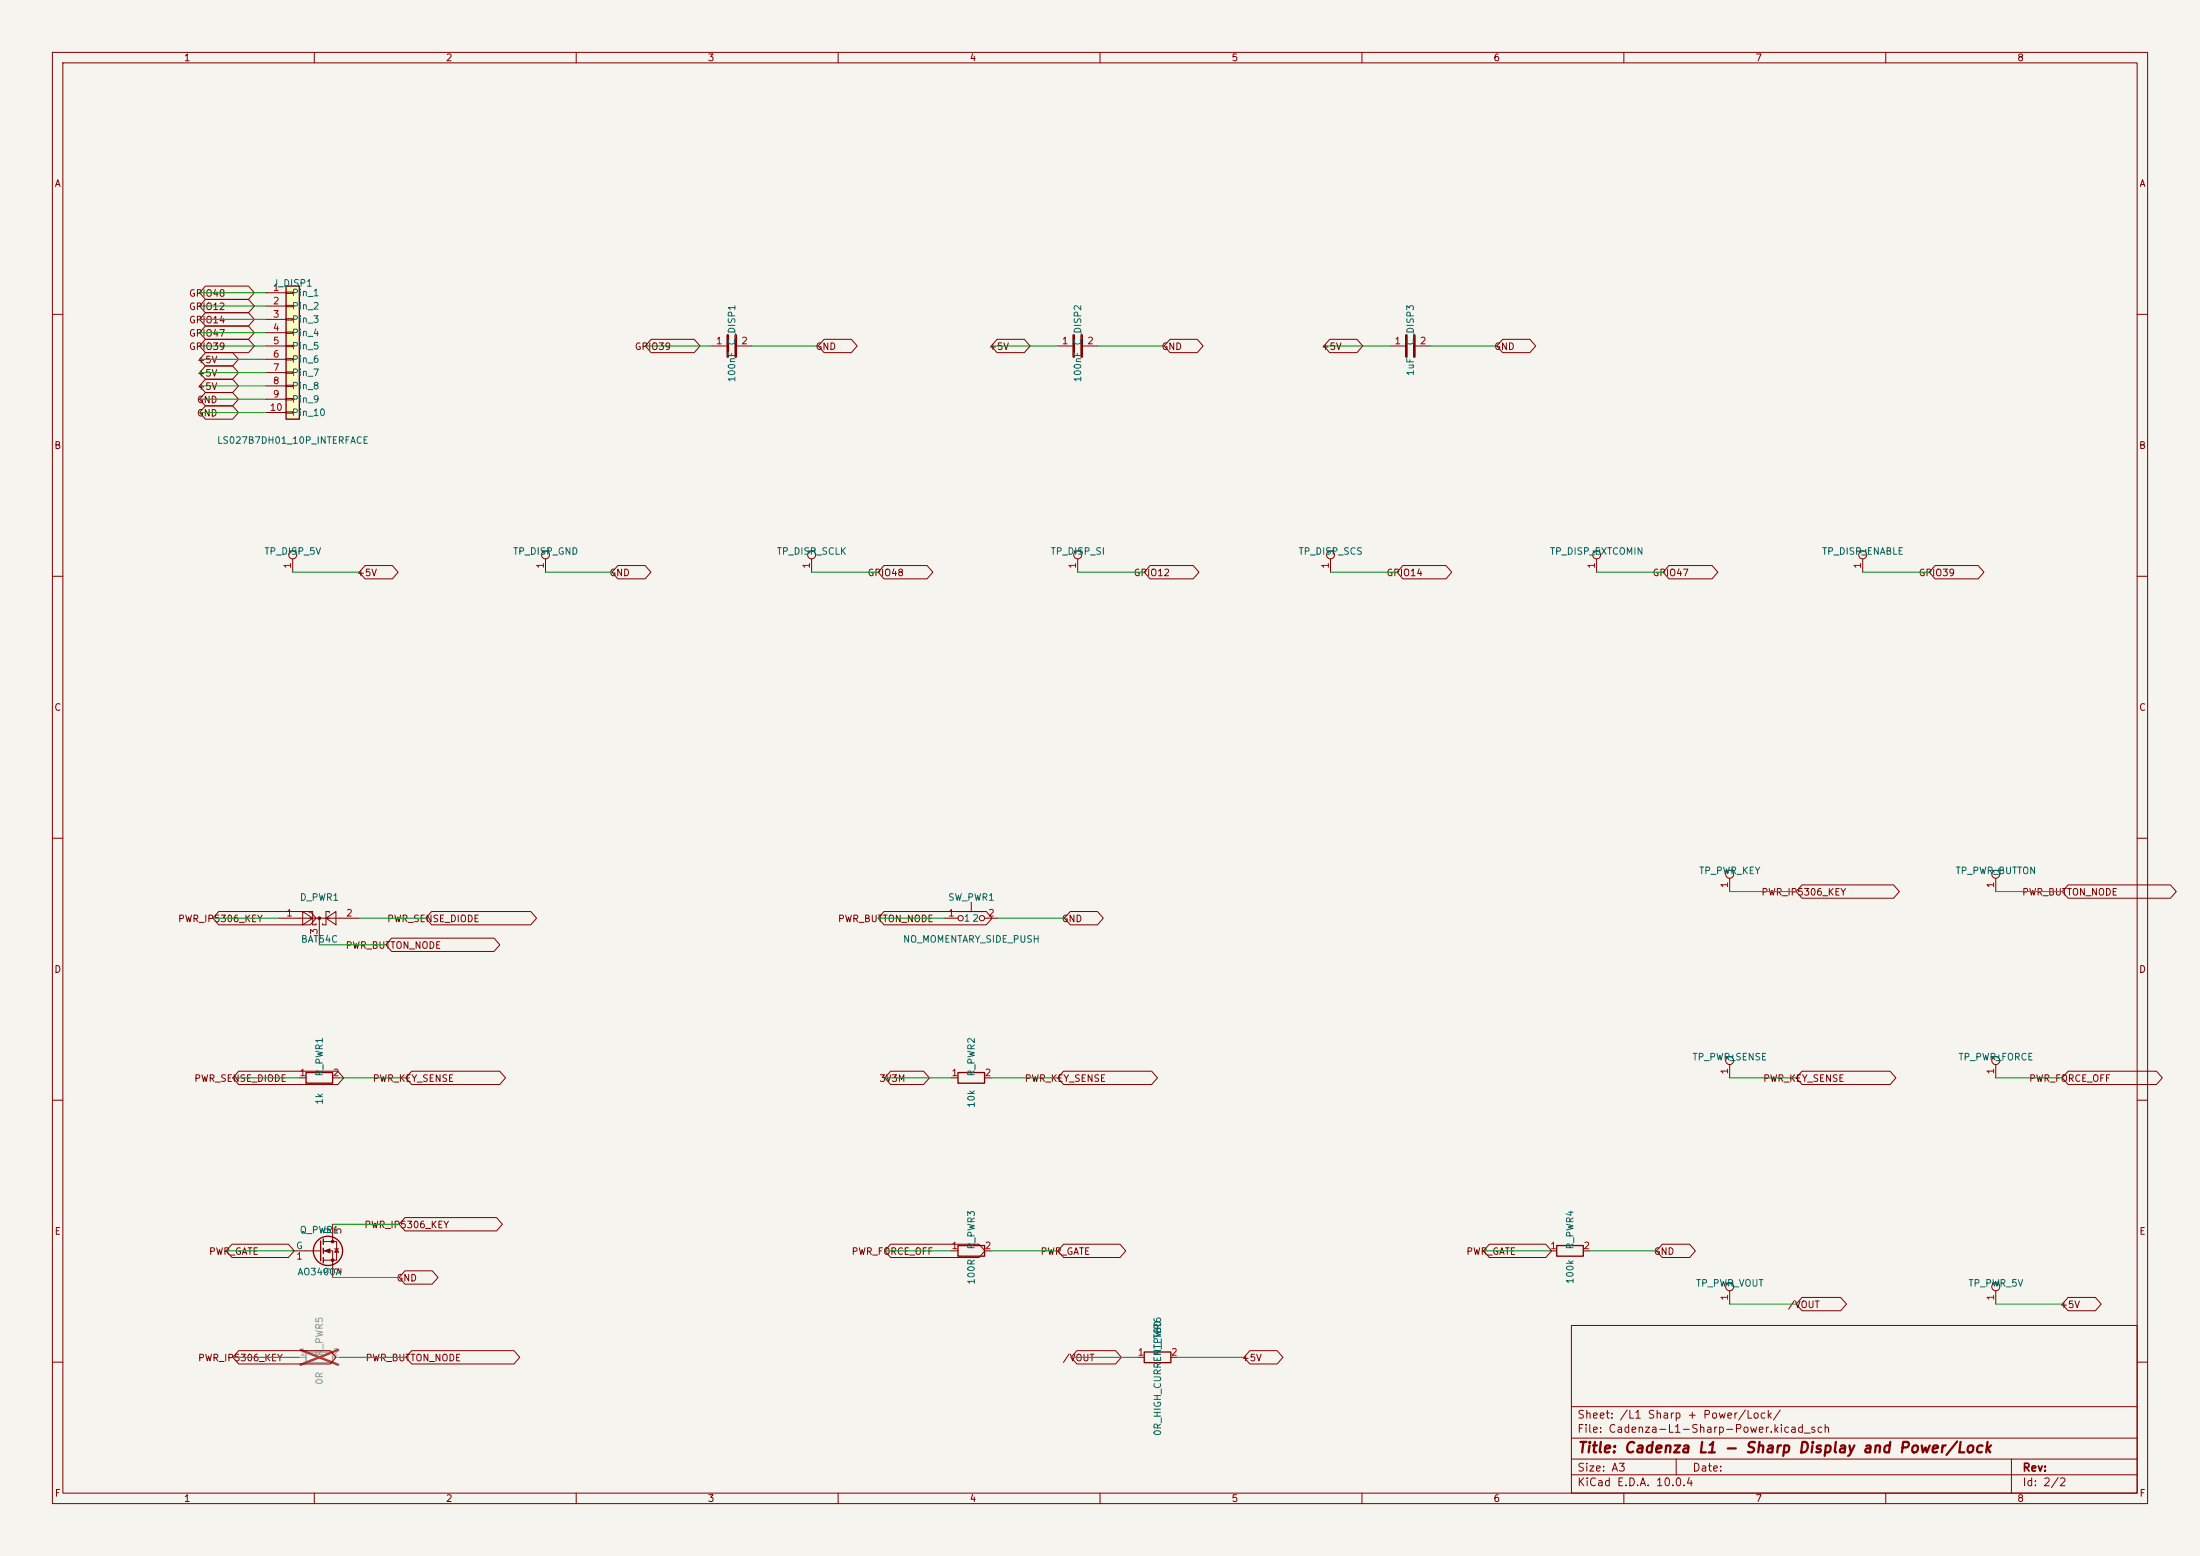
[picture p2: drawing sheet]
<svg xmlns="http://www.w3.org/2000/svg" width="420mm" height="297mm" viewBox="0 0 420 297" stroke-linecap="round" stroke-linejoin="round" font-family="sans-serif">
<path d="M0 0h420v297h-420z" fill="#f5f4ef" stroke="#f5f4ef" stroke-width=".19"/>
<g fill="none" stroke="#840000" stroke-width=".19">
<path d="M10 10h400v277h-400zM12 12h396v273h-396zM60 10v2M110 10v2M160 10v2M210 10v2M260 10v2M310 10v2M360 10v2M10 60h2M265.4 66h2.8M270.3 66h2.7"/>
<path d="M408 60h2M10 110h2M254 106.7v2.5M304.8 106.7v2.5M355.6 106.7v2.5M408 110h2M10 160h2M408 160h2M53.3 175.3h15.3M57.8 174l1.9 1.3-1.9 1.2zM59.1 174.2v-.2h.6v2.5h.6v-.2M61 175.3v5"/>
<path d="M62.2 175.3l1.9-1.3v2.5zM62.9 174.2v-.2h-.7v2.5h-.6v-.2M180.3 175.3h2.6M182.9 174h5.1M185.4 172.2v1.8M188 175.3h2.5M330.2 167.6v2.6M381 167.6v2.6M10 210h2M57.1 205.7h1.3M63.5 205.7h1.3M181.6 205.7h1.3"/>
<path d="M188 205.7h1.2M330.2 203.2v2.5M381 203.2v2.5M408 210h2M55.9 238.8h5.3M61.7 237h2.6v3.5h-2.6M61.7 238.8h1.8v5M63.5 233.7v3.3M63.9 238.4h.7M64.3 238.4l.3 .6h-.7zM181.6 238.8h1.3M188 238.8h1.2"/>
<path d="M295.9 238.8h1.3M302.3 238.8h1.2M217.2 259.1h1.2M223.5 259.1h1.3M300 253h108v32h-108zM330.2 246.4v2.5M381 246.4v2.5M10 260h2M300 278.5h108M300 274.5h108M300 268.5h108M320 278.5v3"/>
<path d="M384 278.5v6.5M408 260h2M60 285v2M110 285v2M160 285v2M210 285v2M260 285v2M300 281.5h108M310 285v2M360 285v2"/>
<circle cx="254" cy="105.9" r=".76"/>
<circle cx="304.8" cy="105.9" r=".76"/>
<circle cx="355.6" cy="105.9" r=".76"/>
<circle cx="183.4" cy="175.3" r=".51"/>
<circle cx="187.5" cy="175.3" r=".51"/>
<circle cx="330.2" cy="166.9" r=".76"/>
<circle cx="381" cy="166.9" r=".76"/>
<circle cx="330.2" cy="202.4" r=".76"/>
<circle cx="381" cy="202.4" r=".76"/>
<circle cx="330.2" cy="245.6" r=".76"/>
<circle cx="381" cy="245.6" r=".76"/>
</g>
<g fill="none" stroke="#840000" stroke-width=".25">
<path d="M58.4 204.7h5.1v2.1h-5.1zM182.9 204.7h5.1v2.1h-5.1zM61.2 236.9v3.8M61.7 236.5v1M61.7 238.3v1M182.9 237.7h5.1v2.1h-5.1zM297.2 237.7h5.1v2.1h-5.1zM61.7 240v1M218.4 258.1h5.1v2h-5.1z"/>
<circle cx="62.6" cy="238.8" r="2.79"/>
</g>
<g fill="#840000" stroke="#840000" stroke-width=".19">
<path d="M62 238.8l1-.4v.7z"/>
<circle cx="63.5" cy="237" r=".25"/>
<circle cx="63.5" cy="240.5" r=".25"/>
<circle cx="61" cy="175.3" r=".25"/>
</g>
<path d="M268.5 64v4.1M270 64v4.1" fill="none" stroke="#840000" stroke-width=".51"/>
<path d="M58.4 258.1h5.1v2h-5.1z" fill="none" stroke="#9c9b98" stroke-width=".25"/>
<path d="M57.1 259.1h1.3M63.5 259.1h1.3" fill="none" stroke="#9c9b98" stroke-width=".19"/>
<path d="M57.4 257.7l7.1 2.8M64.5 257.7l-7.1 2.8" fill="none" stroke="#e12e31" stroke-width=".46"/>
<path d="M54.6 54.6h2.5v25.4h-2.5z" fill="#ffffc2"/>
<path d="M54.6 54.6h2.5v25.4h-2.5z" fill="none" stroke="#840000" stroke-width=".25"/>
<g fill="none" stroke="#840000" stroke-width=".19">
<path d="M39.2 57.1h8.2l1.2 1.3-1.2 1.3h-8.2l-1.1-1.3zM39.2 54.6h8.2l1.2 1.3-1.2 1.3h-8.2l-1.1-1.3zM39.2 59.7h8.2l1.2 1.3-1.2 1.2h-8.2l-1.1-1.2zM50.8 55.9h3.8M50.8 58.4h3.8M54.6 55.8h1.3v.2h-1.3zM54.6 58.3h1.3v.2h-1.3zM39.2 77.5h5.2l1.1 1.2-1.1 1.3h-5.2l-1.1-1.3zM39.2 64.8h8.2l1.2 1.2-1.2 1.3h-8.2l-1.1-1.3zM39.2 67.3h5.2l1.1 1.3-1.1 1.3h-5.2l-1.1-1.3zM39.2 62.2h8.2l1.2 1.3-1.2 1.3h-8.2l-1.1-1.3zM39.2 69.8h5.2l1.1 1.3-1.1 1.3h-5.2l-1.1-1.3z"/>
<path d="M39.2 74.9h5.2l1.1 1.3-1.1 1.3h-5.2l-1.1-1.3zM39.2 72.4h5.2l1.1 1.3-1.1 1.2h-5.2l-1.1-1.2zM50.8 61h3.8M50.8 63.5h3.8M50.8 66h3.8M50.8 68.6h3.8M50.8 71.1h3.8M50.8 73.7h3.8M50.8 76.2h3.8M50.8 78.7h3.8M54.6 60.8h1.3v.3h-1.3zM54.6 63.4h1.3v.2h-1.3z"/>
<path d="M54.6 65.9h1.3v.3h-1.3zM54.6 68.5h1.3v.2h-1.3zM54.6 71h1.3v.2h-1.3zM54.6 73.5h1.3v.3h-1.3zM54.6 76.1h1.3v.2h-1.3zM54.6 78.6h1.3v.3h-1.3zM124.3 64.8h8.2l1.1 1.2-1.1 1.3h-8.2l-1.1-1.3zM135.9 66h2.8M140.7 66h2.8M157.3 64.8h5.2l1.1 1.2-1.1 1.3h-5.2l-1.1-1.3zM190.3 64.8h5.2l1.2 1.2-1.2 1.3h-5.2l-1.1-1.3zM201.9 66h2.8"/>
<path d="M206.8 66h2.7M223.4 64.8h5.2l1.1 1.2-1.1 1.3h-5.2l-1.2-1.3zM253.8 64.8h5.2l1.2 1.2-1.2 1.3h-5.2l-1.1-1.3zM286.9 64.8h5.2l1.1 1.2-1.1 1.3h-5.2l-1.2-1.3zM55.9 106.7v2.5M69.7 107.9h5.2l1.1 1.3-1.1 1.3h-5.2l-1.1-1.3zM104.1 106.7v2.5M118 107.9h5.2l1.1 1.3-1.1 1.3h-5.2l-1.2-1.3zM154.9 106.7v2.5M168.8 107.9h8.2l1.1 1.3-1.1 1.3h-8.2l-1.2-1.3zM205.7 106.7v2.5M219.6 107.9h8.2l1.1 1.3-1.1 1.3h-8.2l-1.2-1.3z"/>
<path d="M267.8 107.9h8.2l1.2 1.3-1.2 1.3h-8.2l-1.1-1.3zM318.6 107.9h8.2l1.2 1.3-1.2 1.3h-8.2l-1.1-1.3zM369.4 107.9h8.2l1.2 1.3-1.2 1.3h-8.2l-1.1-1.3zM41.8 174h17.4l1.1 1.3-1.1 1.2h-17.4l-1.2-1.2zM74.8 179.1h19.5l1.1 1.2-1.1 1.3h-19.5l-1.1-1.3zM82.4 174h18.9l1.1 1.3-1.1 1.2h-18.9l-1.1-1.2zM168.8 174h19.5l1.1 1.3-1.1 1.2h-19.5l-1.2-1.2zM204.3 174h5.2l1.1 1.3-1.1 1.2h-5.2l-1.1-1.2zM344 168.9h17.5l1.1 1.3-1.1 1.3h-17.5l-1.1-1.3zM394.8 168.9h19.5l1.2 1.3-1.2 1.3h-19.5l-1.1-1.3zM45.6 204.5h18.9l1.1 1.2-1.1 1.3h-18.9l-1.2-1.3zM78.6 204.5h16.8l1.1 1.2-1.1 1.3h-16.8l-1.1-1.3z"/>
<path d="M170 204.5h6.3l1.1 1.2-1.1 1.3h-6.3l-1.1-1.3zM203 204.5h16.9l1.1 1.2-1.1 1.3h-16.9l-1.1-1.3zM344 204.5h16.8l1.1 1.2-1.1 1.3h-16.8l-1.1-1.3zM394.8 204.5h16.9l1.1 1.2-1.1 1.3h-16.9l-1.1-1.3zM44.3 237.5h10.8l1.1 1.3-1.1 1.2h-10.8l-1.1-1.2zM77.3 232.4h17.5l1.1 1.3-1.1 1.3h-17.5l-1.1-1.3zM170 237.5h16.9l1.1 1.3-1.1 1.2h-16.9l-1.1-1.2zM203 237.5h10.8l1.1 1.3-1.1 1.2h-10.8l-1.1-1.2zM284.3 237.5h10.8l1.1 1.3-1.1 1.2h-10.8l-1.1-1.2zM317.3 237.5h5.2l1.2 1.3-1.2 1.2h-5.2l-1.1-1.2zM45.6 257.8h17.4l1.2 1.3-1.2 1.3h-17.4l-1.2-1.3zM77.3 242.6h5.2l1.1 1.2-1.1 1.3h-5.2l-1.1-1.3z"/>
<path d="M78.6 257.8h19.5l1.1 1.3-1.1 1.3h-19.5l-1.1-1.3zM205.6 257.8h7.4l1.1 1.3-1.1 1.3h-7.4l-1.1-1.3zM238.6 257.8h5.2l1.1 1.3-1.1 1.3h-5.2l-1.1-1.3zM344 247.6h7.4l1.1 1.3-1.1 1.3h-7.4l-1.1-1.3zM394.8 247.6h5.2l1.1 1.3-1.1 1.3h-5.2l-1.1-1.3z"/>
<circle cx="55.9" cy="105.9" r=".76"/>
<circle cx="104.1" cy="105.9" r=".76"/>
<circle cx="154.9" cy="105.9" r=".76"/>
<circle cx="205.7" cy="105.9" r=".76"/>
</g>
<path d="M138.9 64v4.1M140.5 64v4.1M205 64v4.1M206.5 64v4.1" fill="none" stroke="#840000" stroke-width=".51"/>
<g fill="none" stroke="#009600" stroke-width=".19">
<path d="M38.1 55.9h12.7M38.1 58.4h12.7M38.1 78.7h12.7M38.1 66h12.7M38.1 61h12.7M38.1 73.7h12.7M38.1 63.5h12.7M38.1 68.6h12.7M38.1 71.1h12.7M38.1 76.2h12.7M123.2 66h12.7M143.5 66h12.7"/>
<path d="M189.2 66h12.7M209.5 66h12.7M252.7 66h12.7M273 66h12.7M55.9 109.2h12.7M104.1 109.2h12.7M154.9 109.2h12.7M205.7 109.2h12.7M254 109.2h12.7M304.8 109.2h12.7M355.6 109.2h12.7M40.6 175.3h12.7"/>
<path d="M68.6 175.3h12.7M167.6 175.3h12.7M190.5 175.3h12.7M330.2 170.2h12.7M381 170.2h12.7M61 180.3h12.7M44.4 205.7h12.7M64.8 205.7h12.7M168.9 205.7h12.7M189.2 205.7h12.7M330.2 205.7h12.7M381 205.7h12.7"/>
<path d="M43.2 238.8h12.7M63.5 233.7h12.7M168.9 238.8h12.7M189.2 238.8h12.7M283.2 238.8h12.7M303.5 238.8h12.7M44.4 259.1h12.7M63.5 243.8h12.7M64.8 259.1h12.7M204.5 259.1h12.7M224.8 259.1h12.7M330.2 248.9h12.7"/>
<path d="M381 248.9h12.7"/>
</g>
<text font-size="2" fill="#840000" x="301" y="277.8">Title: Cadenza L1 - Sharp Display and Power/Lock</text>
<g font-size="1.5" fill="#840000">
<text x="301" y="273.8">File: Cadenza-L1-Sharp-Power.kicad_sch</text>
<text x="301" y="271.1">Sheet: /L1 Sharp + Power/Lock/</text>
<text x="301" y="281.2">Size: A3</text>
<text x="323" y="281.2">Date:</text>
<text x="386" y="281.2">Rev:</text>
<text x="301" y="284">KiCad E.D.A. 10.0.4</text>
<text x="386" y="284">Id: 2/2</text>
</g>
<g font-size="1.3" fill="#840000">
<text x="35" y="12">1</text>
<text x="85" y="12">2</text>
<text x="135" y="12">3</text>
<text x="185" y="12">4</text>
<text x="235" y="12">5</text>
<text x="285" y="12">6</text>
<text x="335" y="12">7</text>
<text x="385" y="12">8</text>
<text x="10.3" y="36">A</text>
<text x="408.3" y="36">A</text>
<text x="36" y="59.5">GPIO12</text>
<text x="36" y="56.9">GPIO48</text>
<text x="36" y="64.6">GPIO47</text>
<text x="36" y="62">GPIO14</text>
<text x="36" y="67.1">GPIO39</text>
<text x="37.5" y="69.6">+5V</text>
<text x="121.1" y="67.1">GPIO39</text>
<text x="155.6" y="67.1">GND</text>
<text x="188.6" y="67.1">+5V</text>
<text x="221.6" y="67.1">GND</text>
<text x="252.1" y="67.1">+5V</text>
<text x="285.1" y="67.1">GND</text>
<text x="37.5" y="72.2">+5V</text>
<text x="37.5" y="77.3">GND</text>
<text x="37.5" y="74.7">+5V</text>
<text x="37.5" y="79.8">GND</text>
<text x="10.3" y="86">B</text>
<text x="408.2" y="86">B</text>
<text x="68" y="110.3">+5V</text>
<text x="116.2" y="110.3">GND</text>
<text x="165.5" y="110.3">GPIO48</text>
<text x="216.3" y="110.3">GPIO12</text>
<text x="264.6" y="110.3">GPIO14</text>
<text x="315.4" y="110.3">GPIO47</text>
<text x="366.2" y="110.3">GPIO39</text>
<text x="10.3" y="136">C</text>
<text x="408.2" y="136">C</text>
<text x="336.2" y="171.2">PWR_IP5306_KEY</text>
<text x="385.9" y="171.2">PWR_BUTTON_NODE</text>
<text x="33.9" y="176.3">PWR_IP5306_KEY</text>
<text x="73.8" y="176.3">PWR_SENSE_DIODE</text>
<text x="159.9" y="176.3">PWR_BUTTON_NODE</text>
<text x="202.6" y="176.3">GND</text>
<text x="10.3" y="186">D</text>
<text x="65.9" y="181.4">PWR_BUTTON_NODE</text>
<text x="408.2" y="186">D</text>
<text x="37" y="206.8">PWR_SENSE_DIODE</text>
<text x="71.1" y="206.8">PWR_KEY_SENSE</text>
<text x="167.8" y="206.8">3V3M</text>
<text x="195.5" y="206.8">PWR_KEY_SENSE</text>
<text x="336.5" y="206.8">PWR_KEY_SENSE</text>
<text x="387.3" y="206.8">PWR_FORCE_OFF</text>
<text x="10.3" y="236">E</text>
<text x="39.8" y="239.8">PWR_GATE</text>
<text x="69.5" y="234.7">PWR_IP5306_KEY</text>
<text x="162.5" y="239.8">PWR_FORCE_OFF</text>
<text x="198.5" y="239.8">PWR_GATE</text>
<text x="279.8" y="239.8">PWR_GATE</text>
<text x="315.6" y="239.8">GND</text>
<text x="408.3" y="236">E</text>
<text x="75.6" y="244.9">GND</text>
<text x="341.2" y="250">/VOUT</text>
<text x="393.1" y="250">+5V</text>
<text x="37.7" y="260.1">PWR_IP5306_KEY</text>
<text x="69.7" y="260.1">PWR_BUTTON_NODE</text>
<text x="202.8" y="260.1">/VOUT</text>
<text x="236.9" y="260.1">+5V</text>
<text x="10.3" y="286">F</text>
<text x="35" y="287">1</text>
<text x="85" y="287">2</text>
<text x="135" y="287">3</text>
<text x="185" y="287">4</text>
<text x="235" y="287">5</text>
<text x="285" y="287">6</text>
<text x="335" y="287">7</text>
<text x="385" y="287">8</text>
<text x="408.3" y="286">F</text>
</g>
<g font-size="1.3" fill="#a90000">
<text x="52" y="55.9">1</text>
<text x="52" y="58.4">2</text>
<text x="52" y="60.9">3</text>
<text x="52" y="63.5">4</text>
<text x="52" y="66">5</text>
<text x="52" y="68.6">6</text>
<text x="52" y="71.1">7</text>
<text x="136.6" y="66">1</text>
<text x="141.4" y="66">2</text>
<text x="202.6" y="66">1</text>
<text x="207.4" y="66">2</text>
<text x="266.1" y="66">1</text>
<text x="270.9" y="66">2</text>
<text x="52" y="73.6">8</text>
<text x="52" y="76.2">9</text>
<text x="51.4" y="78.7">10</text>
<text x="55.9" y="108.7" transform="rotate(-90 55.9 108.7)">1</text>
<text x="104.1" y="108.7" transform="rotate(-90 104.1 108.7)">1</text>
<text x="154.9" y="108.7" transform="rotate(-90 154.9 108.7)">1</text>
<text x="205.7" y="108.7" transform="rotate(-90 205.7 108.7)">1</text>
<text x="254" y="108.7" transform="rotate(-90 254 108.7)">1</text>
<text x="304.8" y="108.7" transform="rotate(-90 304.8 108.7)">1</text>
<text x="355.6" y="108.7" transform="rotate(-90 355.6 108.7)">1</text>
<text x="330.2" y="169.6" transform="rotate(-90 330.2 169.6)">1</text>
<text x="381" y="169.6" transform="rotate(-90 381 169.6)">1</text>
<text x="54.5" y="175.2">1</text>
<text x="60.9" y="178.5" transform="rotate(-90 60.9 178.5)">3</text>
<text x="66" y="175.2">2</text>
<text x="180.9" y="175.2">1</text>
<text x="188.5" y="175.2">2</text>
<text x="57.1" y="205.7">1</text>
<text x="63.4" y="205.7">2</text>
<text x="181.5" y="205.7">1</text>
<text x="187.9" y="205.7">2</text>
<text x="330.2" y="205.2" transform="rotate(-90 330.2 205.2)">1</text>
<text x="381" y="205.2" transform="rotate(-90 381 205.2)">1</text>
<text x="65.5" y="235.7" transform="rotate(-90 65.5 235.7)">3</text>
<text x="181.5" y="238.7">1</text>
<text x="187.9" y="238.7">2</text>
<text x="295.8" y="238.7">1</text>
<text x="302.2" y="238.7">2</text>
<text x="56.4" y="240.7">1</text>
<text x="65.5" y="243.3" transform="rotate(-90 65.5 243.3)">2</text>
<text x="330.2" y="248.4" transform="rotate(-90 330.2 248.4)">1</text>
<text x="381" y="248.4" transform="rotate(-90 381 248.4)">1</text>
<text x="217.1" y="259.1">1</text>
<text x="223.4" y="259.1">2</text>
</g>
<g font-size="1.3" fill="#006464">
<text x="52" y="55">J_DISP1</text>
<text x="55.6" y="56.9">Pin_1</text>
<text x="55.6" y="59.4">Pin_2</text>
<text x="55.6" y="61.9">Pin_3</text>
<text x="55.6" y="64.5">Pin_4</text>
<text x="55.6" y="67">Pin_5</text>
<text x="55.6" y="69.6">Pin_6</text>
<text x="140.7" y="66" transform="rotate(-90 140.7 66)">C_DISP1</text>
<text x="206.7" y="66" transform="rotate(-90 206.7 66)">C_DISP2</text>
<text x="270.2" y="71.9" transform="rotate(-90 270.2 71.9)">1uF</text>
<text x="270.2" y="66" transform="rotate(-90 270.2 66)">C_DISP3</text>
<text x="55.6" y="72.1">Pin_7</text>
<text x="55.6" y="74.6">Pin_8</text>
<text x="55.6" y="77.2">Pin_9</text>
<text x="140.7" y="73.1" transform="rotate(-90 140.7 73.1)">100nF</text>
<text x="206.7" y="73.1" transform="rotate(-90 206.7 73.1)">100nF</text>
<text x="55.6" y="79.7">Pin_10</text>
<text x="41.3" y="85">LS027B7DH01_10P_INTERFACE</text>
<text x="50.4" y="106.2">TP_DISP_5V</text>
<text x="56.9" y="105.9" transform="rotate(-90 56.9 105.9)">1</text>
<text x="97.8" y="106.2">TP_DISP_GND</text>
<text x="105.1" y="105.9" transform="rotate(-90 105.1 105.9)">1</text>
<text x="148.2" y="106.2">TP_DISP_SCLK</text>
<text x="155.9" y="105.9" transform="rotate(-90 155.9 105.9)">1</text>
<text x="200.5" y="106.2">TP_DISP_SI</text>
<text x="206.7" y="105.9" transform="rotate(-90 206.7 105.9)">1</text>
<text x="247.8" y="106.2">TP_DISP_SCS</text>
<text x="255" y="105.9" transform="rotate(-90 255 105.9)">1</text>
<text x="295.8" y="106.2">TP_DISP_EXTCOMIN</text>
<text x="305.8" y="105.9" transform="rotate(-90 305.8 105.9)">1</text>
<text x="347.7" y="106.2">TP_DISP_ENABLE</text>
<text x="356.6" y="105.9" transform="rotate(-90 356.6 105.9)">1</text>
<text x="324.3" y="167.2">TP_PWR_KEY</text>
<text x="331.2" y="166.9" transform="rotate(-90 331.2 166.9)">1</text>
<text x="373.2" y="167.2">TP_PWR_BUTTON</text>
<text x="382" y="166.9" transform="rotate(-90 382 166.9)">1</text>
<text x="57.1" y="172.2">D_PWR1</text>
<text x="180.9" y="172.2">SW_PWR1</text>
<text x="183.9" y="176.2">1</text>
<text x="185.5" y="176.2">2</text>
<text x="57.4" y="180.2">BAT54C</text>
<text x="172.3" y="180.2">NO_MOMENTARY_SIDE_PUSH</text>
<text x="323" y="202.7">TP_PWR_SENSE</text>
<text x="331.2" y="202.4" transform="rotate(-90 331.2 202.4)">1</text>
<text x="373.8" y="202.7">TP_PWR_FORCE</text>
<text x="382" y="202.4" transform="rotate(-90 382 202.4)">1</text>
<text x="61.9" y="205.6" transform="rotate(-90 61.9 205.6)">R_PWR1</text>
<text x="186.4" y="205.6" transform="rotate(-90 186.4 205.6)">R_PWR2</text>
<text x="61.9" y="211" transform="rotate(-90 61.9 211)">1k</text>
<text x="186.4" y="211.6" transform="rotate(-90 186.4 211.6)">10k</text>
<text x="56.4" y="238.7">G</text>
<text x="57.1" y="235.7">Q_PWR1</text>
<text x="63.5" y="235.7" transform="rotate(-90 63.5 235.7)">D</text>
<text x="186.4" y="238.6" transform="rotate(-90 186.4 238.6)">R_PWR3</text>
<text x="300.7" y="238.6" transform="rotate(-90 300.7 238.6)">R_PWR4</text>
<text x="56.7" y="243.7">AO3400A</text>
<text x="63.5" y="243.3" transform="rotate(-90 63.5 243.3)">S</text>
<text x="186.4" y="245.3" transform="rotate(-90 186.4 245.3)">100R</text>
<text x="300.7" y="245.2" transform="rotate(-90 300.7 245.2)">100k</text>
<text x="323.7" y="245.9">TP_PWR_VOUT</text>
<text x="331.2" y="245.6" transform="rotate(-90 331.2 245.6)">1</text>
<text x="375.7" y="245.9">TP_PWR_5V</text>
<text x="382" y="245.6" transform="rotate(-90 382 245.6)">1</text>
<text x="222" y="258.9" transform="rotate(-90 222 258.9)">R_PWR6</text>
<text x="222" y="274.2" transform="rotate(-90 222 274.2)">0R_HIGH_CURRENT_TBD</text>
</g>
<g font-size="1.3" fill="#a5a4a2">
<text x="57.1" y="259.1">1</text>
<text x="63.4" y="259.1">2</text>
</g>
<g font-size="1.3" fill="#939391">
<text x="61.9" y="258.9" transform="rotate(-90 61.9 258.9)">R_PWR5</text>
<text x="61.9" y="264.4" transform="rotate(-90 61.9 264.4)">0R</text>
</g>
</svg>
